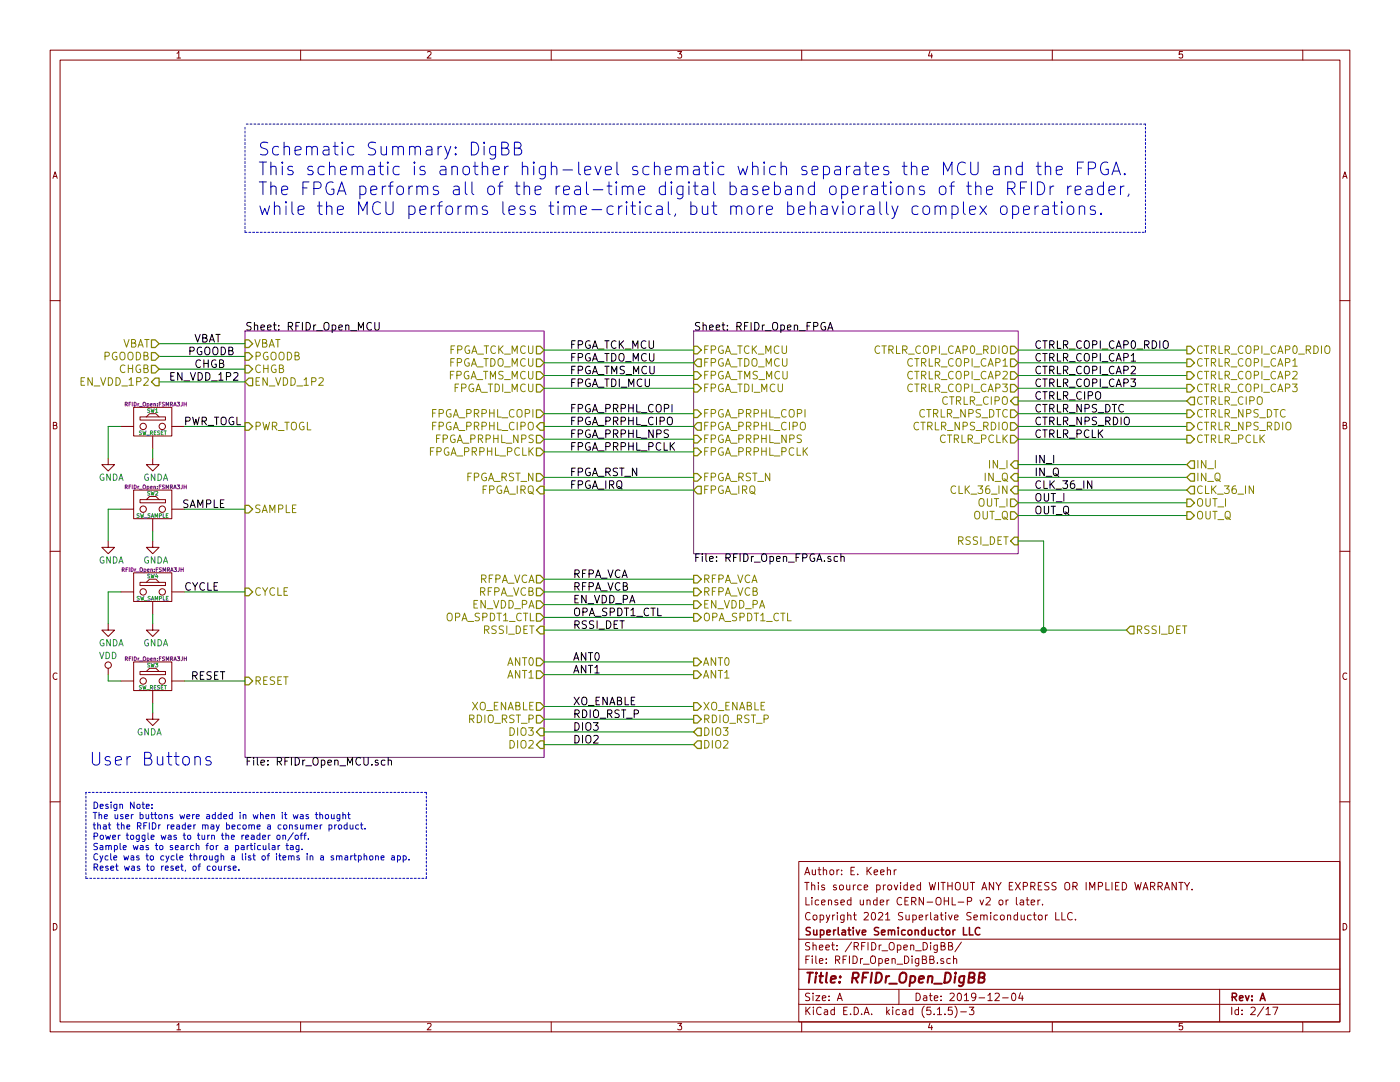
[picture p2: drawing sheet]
<svg xmlns="http://www.w3.org/2000/svg" width="279mm" height="216mm" viewBox="0 0 279 216" stroke-linecap="round" stroke-linejoin="round" font-family="sans-serif">
<g fill="none" stroke="#840000" stroke-width=".2">
<path d="M10 10h259.4v195.9h-259.4zM12 12h255.4v191.9h-255.4zM60 10v2M110 10v2M160 10v2M210 10v2M260 10v2M10 60h2M267.4 60h2M21.6 91.4v1.3h-1.3l1.3 1.3 1.3-1.3h-1.3M24.1 85.1h2.6M26.7 97.8h7.6v5.7h-7.6z"/>
<path d="M26.7 81.3h7.6v5.7h-7.6zM27.9 99.7h5.1v.6h-5.1zM27.9 83.2h5.1v.6h-5.1zM29.2 99.7l.6-.6h1.3l.6 .6M29.2 83.2l.6-.6h1.3l.6 .6M30.5 91.4v1.3h-1.3l1.3 1.3 1.2-1.3h-1.2M30.5 87v2.5M34.3 85.1h2.5M10 110h2M21.6 108v1.2h-1.3l1.3 1.3 1.3-1.3h-1.3M24.1 101.6h2.6M24.1 118.1h2.6"/>
<path d="M26.7 114.3h7.6v5.7h-7.6zM27.9 116.2h5.1v.6h-5.1zM29.2 116.2l.6-.6h1.3l.6 .6M30.5 108v1.2h-1.3l1.3 1.3 1.2-1.3h-1.2M30.5 103.5v2.5M34.3 101.6h2.5M34.3 118.1h2.5M267.4 110h2M21.6 124.5v1.2h-1.3l1.3 1.3 1.3-1.3h-1.3M21.6 133.4v1.2M24.1 135.9h2.6M26.7 132.1h7.6v5.7h-7.6z"/>
<path d="M27.9 134h5.1v.6h-5.1zM29.2 134l.6-.6h1.3l.6 .6M30.5 124.5v1.2h-1.3l1.3 1.3 1.2-1.3h-1.2M30.5 120v2.6M30.5 137.8v2.5M34.3 135.9h2.5M10 160h2M30.5 142.2v1.3h1.2l-1.2 1.3-1.3-1.3h1.3M267.4 160h2M159.4 171.9h108v32h-108zM177.1 173.7l.2-.1h.4v.9M177.1 173.1v1.4"/>
<path d="M178.5 173.6v.9M178.9 173.6l-.4 .2M199.4 179.7l.2-.1 .5 .1v.7l-.3 .2-.4-.2zM200.8 179.6v1M201.2 179.6l-.4 .3M202.8 179.1v1.3l.3 .2M203.6 179.7h.6l.1 .9M204.3 179.9l-.5 .1-.2 .2 .2 .4 .5-.1M204.8 179.6h.6M205 179.1v1.3l.4 .2M207.1 179.6v1M207.6 179.6l-.5 .3"/>
<path d="M231.1 176.9l.7-.1 .2-.2-.1-.4-.2-.1h-.6v1.5M231.5 176.9l.5 .7M232.4 177.6l.5-1.5 .5 1.5M232.5 177.1h.7M234.7 176.1v1.5l-.8-1.5v1.5M235.3 176.1h.8M235.7 176.1v1.5M236.4 176.1l.5 .8 .5-.8M236.9 176.9v.7M237.9 177.4v.2M159.4 197.4h108M159.4 193.4h108"/>
<path d="M159.4 187.4h108M167.1 199.7l.5-1.5 .5 1.5M167.2 199.2h.8M179.4 197.4v3M187.8 188.8l.7-.2v-.4l-.2-.1h-.5v1.5h.6l.2-.2v-.3l-.3-.3M188.3 191.3h-.4l-.2 .2 .1 .2 .5 .1v.4h-.6M189.3 188.8l.7-.2v-.4l-.2-.1h-.5v1.5h.6l.2-.2v-.3l-.3-.3M189.7 191.3h-.5l-.2 .2v.6l.2 .2 .5-.1M190.3 191.4l.2-.1h.4v1M190.3 190.8v1.5M191.9 188l-1.3 1.9M198.6 198.3l.6-.1 .2 .4-.9 1.1h.9"/>
<path d="M200.1 199.1h1.1M202 198.3l.4-.1a.94 .94 0 0 1 0 1.5 .82 .82 0 0 1-.4-1.4zM203.7 198.1l-.4 1.1h.9M204 198.7v1M205.8 182.7l-.4-.1-.3 .3v.5l.3 .2 .4-.1M205.8 180.1l.7-.2-.1-.2-.4-.1-.2 .2v.7h.6M206.2 182.6h.6M206.4 182.1v1.3l.4 .2M207.3 182.7l.2-.1 .4 .1v.7l-.2 .2-.4-.2zM208.1 180.4v.2M208.6 182.6v1M209.1 182.6l-.5 .3"/>
<path d="M210.7 182.1v1.5h.7M211.9 182.1v1.5h.7M214 182.2a.71 .71 0 0 0-1 .5 .71 .71 0 0 0 .7 .9l.3-.2M214.6 183.4v.2M243.4 197.4v6.5M60 203.9v2M110 203.9v2M159.4 200.4h108M160 203.9v2M187.1 202.5h.8M188.6 202.3v.2M190 201h-.7l-.1 .7 .2-.2 .5 .1 .2 .2-.1 .5-.2 .2-.6-.2"/>
<path d="M190.6 200.8a1.71 1.71 0 0 1 0 2.2M191.7 201.9h1.2M193.4 201h1l-.5 .5 .4 .2v.6l-.2 .2-.7-.2M210 203.9v2M252.7 201.4l.4-.4v1.5M252.7 202.5h.8M254 201h1l-.6 1.5M260 203.9v2"/>
<circle cx="28.6" cy="85.1" r=".63"/>
<circle cx="32.4" cy="85.1" r=".63"/>
<circle cx="28.6" cy="118.1" r=".63"/>
<circle cx="28.6" cy="101.6" r=".63"/>
<circle cx="32.4" cy="101.6" r=".63"/>
<circle cx="32.4" cy="118.1" r=".63"/>
<circle cx="21.6" cy="132.7" r=".63"/>
<circle cx="28.6" cy="135.9" r=".63"/>
<circle cx="32.4" cy="135.9" r=".63"/>
</g>
<path d="M195.4 195h.7l.3-.2a.44 .44 0 0 0 .1-.4 .44 .44 0 0 0-.3-.3h-.7l-.3 2h.8a.53 .53 0 0 0 .5-.5 .53 .53 0 0 0-.4-.6" fill="none" stroke="#840000" stroke-width=".41"/>
<path d="M192.3 185.1v1.5h.7M193.5 185.1v1.5h.7M195.6 185.2a.71 .71 0 0 0-1 .5 .71 .71 0 0 0 .7 .9l.3-.2" fill="none" stroke="#840000" stroke-width=".3"/>
<path d="M48.9 66h59.7v85.1h-59.7zM138.4 66h64.8v44.5h-64.8zM36.7 97.1h.5M36.7 80.6h.5M37.2 80.3v.7M37.2 96.8v.7M36.1 113.6h.5M36.6 113.3v.7M36.8 131.4h.4M37.2 131.1v.7" fill="none" stroke="#840084" stroke-width=".2"/>
<path d="M74.8 64.3v1.3l.3 .3h.3l.3-.3v-1.3M165.2 65.9l.5-1.6 .5 1.6M165.4 65.4h.7M167.2 111.1l-.5-.1-.3 .3 .2 .7h.6M167.8 111.2l.2-.2 .4 .1 .1 .9M167.8 110.5v1.5M76.8 151.7h-.4l-.3 .2 .2 .7h.5M77.5 151.8l.2-.1h.4v1M77.5 151.2v1.5" fill="none" stroke="#000" stroke-width=".2"/>
<g fill="none" stroke="#848400" stroke-width=".25">
<path d="M30.2 70.4h.8l.7 .7-.7 .8h-.8zM30.2 67.8h.8l.7 .8-.7 .7h-.8zM30.2 72.9h.8l.7 .8-.7 .7h-.8zM31 75.4h.7v1.6h-.7l-.8-.8zM48.9 70.4h.8l.7 .7-.7 .8h-.8zM48.9 72.9h.8l.7 .8-.7 .7h-.8zM48.9 67.8h.8l.7 .8-.7 .7h-.8zM49.7 75.4h.7v1.6h-.7l-.8-.8zM107.1 71.6h.7l.8 .8-.8 .8h-.7zM107.1 76.7h.7l.8 .8-.8 .7h-.7zM107.1 74.2h.7l.8 .7-.8 .8h-.7zM107.1 69.1h.7l.8 .8-.8 .7h-.7z"/>
<path d="M138.4 69.1h.8l.8 .8-.8 .7h-.8zM138.4 74.2h.8l.8 .7-.8 .8h-.8zM138.4 76.7h.8l.8 .8-.8 .7h-.8zM139.2 71.6h.8v1.6h-.8l-.8-.8zM201.7 76.7h.7l.8 .8-.8 .7h-.7zM201.7 74.2h.7l.8 .7-.8 .8h-.7zM201.7 69.1h.7l.8 .8-.8 .7h-.7zM201.7 71.6h.7l.8 .8-.8 .8h-.7zM202.4 79.2h.8v1.6h-.8l-.7-.8zM236.9 69.1h.7l.8 .8-.8 .7h-.7zM236.9 76.7h.7l.8 .8-.8 .7h-.7zM236.9 74.2h.7l.8 .7-.8 .8h-.7z"/>
<path d="M236.9 71.6h.7l.8 .8-.8 .8h-.7zM237.6 79.2h.8v1.6h-.8l-.7-.8zM48.9 84.3h.8l.7 .8-.7 .8h-.8zM107.1 94.5h.7l.8 .8-.8 .7h-.7zM107.1 81.8h.7l.8 .8-.8 .7h-.7zM107.1 86.9h.7l.8 .7-.8 .8h-.7zM107.1 89.4h.7l.8 .8-.8 .7h-.7zM107.8 97h.8v1.6h-.8l-.7-.8zM107.8 84.3h.8v1.6h-.8l-.7-.8zM138.4 89.4h.8l.8 .8-.8 .7h-.8zM138.4 81.8h.8l.8 .8-.8 .7h-.8zM138.4 86.9h.8l.8 .7-.8 .8h-.8z"/>
<path d="M138.4 94.5h.8l.8 .8-.8 .7h-.8zM139.2 84.3h.8v1.6h-.8l-.8-.8zM139.2 97h.8v1.6h-.8l-.8-.8zM201.7 81.8h.7l.8 .8-.8 .7h-.7zM201.7 84.3h.7l.8 .8-.8 .8h-.7zM201.7 86.9h.7l.8 .7-.8 .8h-.7zM201.7 99.6h.7l.8 .7-.8 .8h-.7zM202.4 97h.8v1.6h-.8l-.7-.8zM202.4 94.5h.8v1.5h-.8l-.7-.7zM202.4 91.9h.8v1.6h-.8l-.7-.8zM236.9 99.6h.7l.8 .7-.8 .8h-.7zM236.9 86.9h.7l.8 .7-.8 .8h-.7z"/>
<path d="M236.9 84.3h.7l.8 .8-.8 .8h-.7zM236.9 81.8h.7l.8 .8-.8 .7h-.7zM237.6 97h.8v1.6h-.8l-.7-.8zM237.6 94.5h.8v1.5h-.8l-.7-.7zM237.6 91.9h.8v1.6h-.8l-.7-.8zM48.9 100.8h.8l.7 .8-.7 .8h-.8zM48.9 117.3h.8l.7 .8-.7 .8h-.8zM107.1 119.9h.7l.8 .8-.8 .7h-.7zM107.1 117.3h.7l.8 .8-.8 .8h-.7zM107.1 114.8h.7l.8 .8-.8 .7h-.7zM138.4 119.9h.8l.8 .8-.8 .7h-.8zM138.4 117.3h.8l.8 .8-.8 .8h-.8z"/>
<path d="M138.4 114.8h.8l.8 .8-.8 .7h-.8zM201.7 102.1h.7l.8 .8-.8 .7h-.7zM202.4 107.2h.8v1.5h-.8l-.7-.7zM236.9 102.1h.7l.8 .8-.8 .7h-.7zM48.9 135.1h.8l.7 .8-.7 .8h-.8zM107.1 131.3h.7l.8 .8-.8 .7h-.7zM107.1 133.9h.7l.8 .7-.8 .8h-.7zM107.1 122.4h.7l.8 .8-.8 .8h-.7zM107.8 125h.8v1.5h-.8l-.7-.8zM138.4 131.3h.8l.8 .8-.8 .7h-.8zM138.4 133.9h.8l.8 .7-.8 .8h-.8zM138.4 122.4h.8l.8 .8-.8 .8h-.8z"/>
<path d="M225.6 125h.7v1.5h-.7l-.8-.8zM107.1 140.2h.7l.8 .8-.8 .7h-.7zM107.1 142.7h.7l.8 .8-.8 .8h-.7zM107.8 147.8h.8v1.6h-.8l-.7-.8zM107.8 145.3h.8v1.5h-.8l-.7-.7zM138.4 140.2h.8l.8 .8-.8 .7h-.8zM138.4 142.7h.8l.8 .8-.8 .8h-.8zM139.2 145.3h.8v1.5h-.8l-.8-.7zM139.2 147.8h.8v1.6h-.8l-.8-.8z"/>
</g>
<path d="M48.9 25.4v21M228.6 24.8h-179.7M48.9 46.4h179.7M228.6 46.4v-21.6M17.1 158.1v17.2M85.1 158.1h-68M17.1 175.3h68M85.1 175.3v-17.2" fill="none" stroke="#0000c2" stroke-width=".2" stroke-dasharray=".4 .4"/>
<g fill="none" stroke="#008400" stroke-width=".2">
<path d="M31.7 68.6h17.2M31.7 71.1h17.2M31.7 73.7h17.2M31.7 76.2h17.2M108.6 69.9h29.8M108.6 72.4h29.8M108.6 74.9h29.8M108.6 77.5h29.8M203.2 69.9h33.7M203.2 72.4h33.7M203.2 74.9h33.7M203.2 77.5h33.7"/>
<path d="M24.1 85.1h-2.5v6.3M30.5 89.5v1.9M36.8 85.1h12.1M108.6 85.1h29.8M108.6 90.2h29.8M108.6 97.8h29.8M108.6 82.6h29.8M108.6 87.6h29.8M108.6 95.3h29.8M203.2 85.1h33.7M203.2 97.8h33.7M203.2 82.6h33.7"/>
<path d="M203.2 87.6h33.7M203.2 95.3h33.7M203.2 80h33.7M203.2 92.7h33.7M24.1 101.6h-2.5v6.4M24.1 118.1h-2.5v6.4M30.5 106v2M36.8 118.1h12.1M36.8 101.6h12.1M108.6 115.6h29.8M108.6 118.1h29.8M203.2 100.3h33.7"/>
<path d="M203.2 102.9h33.7M203.2 108h5.1v17.7M21.6 134.6v1.3h2.5M30.5 122.6v1.9M36.8 135.9h12.1M108.6 132.1h29.8M108.6 134.6h29.8M108.6 123.2h29.8M108.6 120.7h29.8M108.6 125.7h116.2M30.5 140.3v1.9M108.6 141h29.8"/>
<path d="M108.6 143.5h29.8M108.6 146.1h29.8M108.6 148.6h29.8"/>
</g>
<g fill="none" stroke="#0000c2" stroke-width=".2">
<path d="M98.9 29.2v2.1a.68 .68 0 0 1-1.1 .3M98.9 29.3l-.7-.1-.5 .5v.7l.2 .4 .3 .1 .7-.1M100.1 29.6h.9a.61 .61 0 0 0 .5-.6 .61 .61 0 0 0-.5-.6h-.9v2.5h1a.69 .69 0 0 0 .5-.7 .69 .69 0 0 0-.6-.6M102.7 29.6h.8a.61 .61 0 0 0 .5-.6 .61 .61 0 0 0-.5-.6h-.8v2.5h.9a.69 .69 0 0 0 .5-.7 .69 .69 0 0 0-.6-.6M189.5 37.1h1M190.5 36.3l-.5 .1-.1 .3v2.1M192.7 32.6a1.03 1.03 0 0 0-1.3 0 1.03 1.03 0 0 0-.3 1.2 .95 .95 0 0 0 .5 1 .95 .95 0 0 0 1.1-.2M192.9 37.1h1M193.2 36.3v2.2l.2 .2 .5 .1M193.7 32.3v2.1l.5 .5h.5l.5-.5v-2.1M194.7 37.4a.61 .61 0 0 1 1.1 .1v1.3M194.7 36.3v2.5"/>
<path d="M196.9 38l1.2-.3-.1-.4-.7-.2-.4 .4v1l.1 .2 .3 .1 .7-.1M198.3 33.3l.3-.1 .7 .1 .1 1.6M199.4 33.8l-.8 .1a.5 .5 0 0 0-.4 .5 .5 .5 0 0 0 .4 .5l.8-.2M200.6 33.4a.63 .63 0 0 1 1.1 .1v1.4M200.6 33.2v1.7M201.1 37.6h1a.68 .68 0 0 0 .5-.6 .68 .68 0 0 0-.5-.7h-1v2.5M201.7 37.6l.9 1.2M203.7 37.5h.8M204 33.3l-.7-.1-.5 .5v.7l.2 .3 .3 .2 .7-.2M204 32.3v2.6M204.9 36.3h-1.2v2.5M205.8 36.3v2.5"/>
<path d="M206.8 33.2h1M207 36.3a1.33 1.33 0 0 1 1.5 .8 1.33 1.33 0 0 1-.5 1.6l-1 .1zM207.2 32.3v2.2l.1 .2 .5 .2M208.6 33.4a.63 .63 0 0 1 1.1 .1v1.4M208.6 32.3v2.6M209.6 37.1v1.7M210.3 37.1a.69 .69 0 0 0-.7 .5M210.8 34l1.2-.2-.1-.5-.7-.1-.4 .3v1l.1 .2 .3 .2 .7-.2M213.1 37.1v1.7M213.8 37.1a.69 .69 0 0 0-.7 .5M214.6 38l1.1-.3-.1-.4-.7-.2-.3 .4 .1 1.2 .2 .1 .7-.1M215 33.5h.9"/>
<path d="M216.2 32.3h-1.2v2.6M216.8 37.3l.3-.2 .7 .2 .1 .2v1.3M217.2 33.7h1a.68 .68 0 0 0 .5-.7 .68 .68 0 0 0-.5-.7h-1v2.6M217.9 37.7l-.8 .2a.49 .49 0 0 0-.4 .5 .49 .49 0 0 0 .4 .4l.8-.1M220.2 37.3l-.7-.2-.5 .5v.8l.3 .3 .2 .1 .7-.1M220.2 36.3v2.5M221.1 32.5a1.04 1.04 0 0 0-1.2 .1 1.04 1.04 0 0 0-.3 1.2 .94 .94 0 0 0 .5 .9 .94 .94 0 0 0 1.1-.1v-.8h-.5M221.3 38l1.2-.3-.1-.4-.7-.2-.4 .4v1l.1 .2 .3 .1 .7-.1M221.9 34.9l.9-2.6 .8 2.6M222.2 34.1h1.2M223.6 37.1v1.7M224.3 37.1a.64 .64 0 0 0-.7 .5"/>
<path d="M224.5 34.6l.1 .1-.1 .2-.2-.2 .2-.1v.3M225.3 38.7l-.2 .5M184.3 41.4a.69 .69 0 0 1 .7-.3 .69 .69 0 0 1 .5 .5v.7a.7 .7 0 0 1-.7 .5 .7 .7 0 0 1-.6-.5zM186.6 41.4a.61 .61 0 0 1 1.1 .1v1.3M186.6 41.1v1.7M187.7 41.5a.62 .62 0 0 1 1-.3l.1 1.6M190 41.2l.7-.1 .5 .5v.7l-.2 .4-.3 .1-.7-.1M190 41.1v2.5M192.3 40.3v2.1l.4 .4M193.5 41.9l1.2-.2-.1-.5-.7-.1-.4 .4v.9l.1 .3 .3 .1 .7-.1M195.6 41.1l1.3 1.7M196.9 41.1l-1.3 1.7"/>
<path d="M199.9 41.2a.69 .69 0 0 1 1.1 .4v.7a.68 .68 0 0 1-.7 .5 .68 .68 0 0 1-.6-.5v-.7zM202.1 41.2l.7-.1 .5 .5v.7l-.3 .4-.2 .1-.7-.1M202.1 41.1v2.5M204.3 41.9l1.2-.2-.1-.5-.8-.1-.3 .4v.9l.1 .3 .2 .1 .8-.1M206.6 41.1v1.7M207.3 41.1a.69 .69 0 0 0-.7 .5M208.1 41.2l.3-.1 .7 .1 .1 .3v1.3M209.2 41.7l-.8 .1a.49 .49 0 0 0-.4 .5 .49 .49 0 0 0 .4 .5l.8-.1M210.1 41.1h.9M210.4 40.3v2.1l.1 .3 .5 .1M211.9 40.3l-.1 .1 .1 .1 .1-.1-.1-.1v.2M211.9 41.1v1.7"/>
<path d="M213.1 41.4a.69 .69 0 0 1 .7-.3 .69 .69 0 0 1 .5 .5v.7a.68 .68 0 0 1-.7 .5 .68 .68 0 0 1-.6-.5zM215.4 41.4a.63 .63 0 0 1 1.1 .1v1.3M215.4 41.1v1.7M218.5 41.2l-.6-.1-.3 .4 .1 .3 .8 .3 .1 .2-.1 .4-.2 .1-.7-.1M219.7 42.5l.2 .2-.2 .1-.1-.1 .1-.2v.3M38.9 151.2a.66 .66 0 0 1 1-.1l.1 .2v1.4M42 151.1l-.6-.1-.3 .3 .1 .4 .8 .2 .2 .3-.2 .3-.2 .2-.7-.2M29.2 160.9l.6-.1-.1-.3h-.3l-.2 .2v.6h.5M30.3 161.2v.1M30.3 160.5v.2M42.5 172.9l.3-.1 .3 .3-.1 .5-.3 .1-.3-.3zM43.6 172.8l.1 .8 .5-.1"/>
<path d="M44.2 172.8v.9M44.8 172.8v.9M45.2 172.8l-.4 .3M46 172.9l-.3-.1-.2 .2 .1 .2 .4 .1v.3h-.5M46.5 173.2l.6-.1v-.2l-.4-.1-.2 .2 .1 .6h.5M47.7 173.5v.2M52 168.8l-.4-.1-.2 .2 .1 .6h.5M52.4 167.1l.6-.1v-.3l-.4-.1-.2 .2 .1 .6h.5M52.5 168.7l.1 .8 .5-.1M53.1 168.7v.8M53.5 166.6v.9M53.7 168.3v1.1l.1 .1"/>
<path d="M53.9 166.6l-.4 .3M54.3 168.8h.5l.1 .7M54.9 169l-.4 .1-.2 .1v.3h.6M55.4 166.7l.5 .1-.1 .6-.3 .1-.3-.2zM55.5 168.7v.8M55.9 168.7l-.4 .2M56.5 166.8l.4-.1 .1 .8M56.5 166.6v.9M57.1 168.7h.5M57.3 168.3v1.1l.3 .1M58 168.8h.4l.1 .7M58.5 169l-.4 .1-.2 .1 .1 .3h.5"/>
<path d="M58.5 166.2l-1.1 1.6M59 166.7l.3-.1 .2 .3v.4l-.2 .2-.4-.2zM59.7 168.7l-.1 1.1-.2 .2-.3-.1M59.7 168.8l-.4-.1-.2 .2 .1 .6h.5M59.9 166.6h.5M60 162.6h.5v.8M60.3 169.4v.1M60.4 166.2l-.3 .2v1.1M60.5 162.8l-.6 .3 .1 .2h.5M60.6 166.6h.5M61.1 166.2l-.3 .2v1.1M61.5 162.6l-.3-.1-.1 .2v.2l.4 .1v.3h-.4"/>
<path d="M61.5 167.4v.1M62.7 165l.6-.1v-.3h-.4l-.2 .2 .1 .6h.5M62.9 162.5h.5M63.1 162.1v1.1l.3 .2M63.8 162.7l.5-.1 .1 .8M63.8 162.1v1.3M63.9 164.6v.8M64.3 164.6l-.4 .2M65 162.7l.2-.2 .3 .2 .1 .4-.1 .2-.5-.1zM65.7 164.6h.3l.2 .2-.1 .6h-.4M65.7 164.6v1.3M66.1 162.5l.1 .8 .5-.1"/>
<path d="M66.7 162.5v.9M66.8 164.6v.8M67.2 164.6l-.4 .2M67.6 164.6h.3l.3 .2-.1 .6h-.3l-.3-.2zM67.7 170.9l.2-.1h.3v.8M67.8 162.5v1.2l-.2 .1-.3-.1M67.8 162.6l-.3-.1-.3 .3 .1 .5h.5M68.4 162.7l.5-.1 .1 .8M68.4 162.1v1.3M68.9 170.8h.4l.1 .8M69.3 164.6h-.4l-.2 .2 .1 .6h.5M69.3 164.2v1.2"/>
<path d="M69.4 171.1l-.6 .2 .1 .3h.5M69.4 162.5h.5M69.6 162.1v1.1l.3 .2M69.9 164.6l.1 .8 .4-.1M70 170.8v.8M70.4 170.8l-.4 .2M70.4 164.6v.8M70.6 170.8h.5M70.8 170.3v1.1l.3 .2M71.5 170.8h.4l.2 .2-.1 .6h-.5M71.5 170.8v1.2M71.6 164.6h-.4l-.2 .2 .1 .6h.5"/>
<path d="M71.9 164.6h.5M72.1 164.2v1.1l.3 .1M72.7 170.9l.5-.1v.8M72.7 170.3v1.3M72.8 165.3v.1M73.9 170.8l.5 .1v.5l-.1 .2-.5-.1zM75 170.9l.4-.1 .1 .8M75 170.8v.8M76 171.2l.7-.1-.1-.3h-.4l-.2 .1 .1 .7h.5M78.2 170.8h.5v.8M78.7 171.1h-.4l-.2 .2 .2 .3h.4M79.3 170.8h.4l.2 .2-.1 .6h-.5"/>
<path d="M79.3 170.8v1.2M80.5 170.8h.3l.3 .2-.2 .6h-.4M80.5 170.8v1.2M81.6 171.5v.1"/>
</g>
<circle cx="208.3" cy="125.7" r=".51" fill="#008400" stroke="#008400" stroke-width=".25"/>
<g font-size="3.5" fill="#0000c2">
<text x="51.4" y="31">Schematic Summary: DigBB</text>
<text x="51.4" y="35">This schematic is another high-level schematic which separates the MCU and the FPGA.</text>
<text x="51.4" y="39">The FPGA performs all of the real-time digital baseband operations of the RFIDr reader,</text>
<text x="51.4" y="42.9">while the MCU performs less time-critical, but more behaviorally complex operations.</text>
<text x="17.8" y="152.8">User Buttons</text>
</g>
<text font-size="2.8" fill="#840000" x="160.4" y="196.2">Title: RFIDr_Open_DigBB</text>
<g font-size="2.1">
<text x="48.9" y="65.9">Sheet: RFIDr_Open_MCU</text>
<text x="138.4" y="65.9">Sheet: RFIDr_Open_FPGA</text>
<text x="37.5" y="70.9">PGOODB</text>
<text x="38.7" y="68.3">VBAT</text>
<text x="113.7" y="69.6">FPGA_TCK_MCU</text>
<text x="206.4" y="69.6">CTRLR_COPI_CAP0_RDIO</text>
<text x="33.7" y="75.9">EN_VDD_1P2</text>
<text x="38.7" y="73.4">CHGB</text>
<text x="113.7" y="74.7">FPGA_TMS_MCU</text>
<text x="113.7" y="72.1">FPGA_TDO_MCU</text>
<text x="113.7" y="77.2">FPGA_TDI_MCU</text>
<text x="206.4" y="72.1">CTRLR_COPI_CAP1</text>
<text x="206.4" y="74.7">CTRLR_COPI_CAP2</text>
<text x="206.4" y="77.2">CTRLR_COPI_CAP3</text>
<text x="113.7" y="82.3">FPGA_PRPHL_COPI</text>
<text x="206.4" y="79.8">CTRLR_CIPO</text>
<text x="206.4" y="82.3">CTRLR_NPS_DTC</text>
<text x="36.2" y="84.8">PWR_TOGL</text>
<text x="113.7" y="84.8">FPGA_PRPHL_CIPO</text>
<text x="113.7" y="87.4">FPGA_PRPHL_NPS</text>
<text x="113.7" y="89.9">FPGA_PRPHL_PCLK</text>
<text x="206.4" y="84.8">CTRLR_NPS_RDIO</text>
<text x="206.4" y="87.4">CTRLR_PCLK</text>
<text x="113.7" y="95">FPGA_RST_N</text>
<text x="206.4" y="92.5">IN_I</text>
<text x="206.4" y="95">IN_Q</text>
<text x="36.2" y="101.3">SAMPLE</text>
<text x="113.7" y="97.5">FPGA_IRQ</text>
<text x="206.4" y="100.1">OUT_I</text>
<text x="206.4" y="97.5">CLK_36_IN</text>
<text x="206.4" y="102.6">OUT_Q</text>
<text x="138.4" y="112.1">File: RFIDr_Open_FPGA.sch</text>
<text x="36.6" y="117.9">CYCLE</text>
<text x="114.3" y="115.3">RFPA_VCA</text>
<text x="114.3" y="117.9">RFPA_VCB</text>
<text x="114.3" y="122.9">OPA_SPDT1_CTL</text>
<text x="114.3" y="120.4">EN_VDD_PA</text>
<text x="114.3" y="125.5">RSSI_DET</text>
<text x="114.3" y="131.8">ANT0</text>
<text x="38" y="135.6">RESET</text>
<text x="114.3" y="134.4">ANT1</text>
<text x="114.3" y="140.7">XO_ENABLE</text>
<text x="114.3" y="143.3">RDIO_RST_P</text>
<text x="114.3" y="145.8">DIO3</text>
<text x="114.3" y="148.3">DIO2</text>
<text x="48.9" y="152.8">File: RFIDr_Open_MCU.sch</text>
</g>
<g font-size="2.1" fill="#848400">
<text x="20.5" y="71.9">PGOODB</text>
<text x="24.2" y="69.3">VBAT</text>
<text x="50.7" y="71.9">PGOODB</text>
<text x="50.7" y="69.3">VBAT</text>
<text x="89.4" y="70.6">FPGA_TCK_MCU</text>
<text x="140.2" y="70.6">FPGA_TCK_MCU</text>
<text x="174.5" y="70.6">CTRLR_COPI_CAP0_RDIO</text>
<text x="238.6" y="70.6">CTRLR_COPI_CAP0_RDIO</text>
<text x="16.4" y="77">EN_VDD_1P2</text>
<text x="23.7" y="74.4">CHGB</text>
<text x="50.7" y="74.4">CHGB</text>
<text x="50.7" y="77">EN_VDD_1P2</text>
<text x="89.2" y="73.2">FPGA_TDO_MCU</text>
<text x="89.2" y="75.7">FPGA_TMS_MCU</text>
<text x="140.2" y="75.7">FPGA_TMS_MCU</text>
<text x="140.2" y="73.2">FPGA_TDO_MCU</text>
<text x="181" y="75.7">CTRLR_COPI_CAP2</text>
<text x="181" y="73.2">CTRLR_COPI_CAP1</text>
<text x="238.6" y="75.7">CTRLR_COPI_CAP2</text>
<text x="238.6" y="73.2">CTRLR_COPI_CAP1</text>
<text x="86.2" y="83.3">FPGA_PRPHL_COPI</text>
<text x="90.3" y="78.2">FPGA_TDI_MCU</text>
<text x="140.2" y="78.2">FPGA_TDI_MCU</text>
<text x="140.2" y="83.3">FPGA_PRPHL_COPI</text>
<text x="181" y="78.2">CTRLR_COPI_CAP3</text>
<text x="183.1" y="83.3">CTRLR_NPS_DTC</text>
<text x="187.9" y="80.8">CTRLR_CIPO</text>
<text x="238.6" y="80.8">CTRLR_CIPO</text>
<text x="238.6" y="83.3">CTRLR_NPS_DTC</text>
<text x="238.6" y="78.2">CTRLR_COPI_CAP3</text>
<text x="50.7" y="85.9">PWR_TOGL</text>
<text x="86.2" y="85.9">FPGA_PRPHL_CIPO</text>
<text x="87" y="88.4">FPGA_PRPHL_NPS</text>
<text x="140.2" y="85.9">FPGA_PRPHL_CIPO</text>
<text x="140.2" y="88.4">FPGA_PRPHL_NPS</text>
<text x="182.2" y="85.9">CTRLR_NPS_RDIO</text>
<text x="187.3" y="88.4">CTRLR_PCLK</text>
<text x="238.6" y="88.4">CTRLR_PCLK</text>
<text x="238.6" y="85.9">CTRLR_NPS_RDIO</text>
<text x="85.6" y="90.9">FPGA_PRPHL_PCLK</text>
<text x="140.2" y="90.9">FPGA_PRPHL_PCLK</text>
<text x="197.5" y="93.5">IN_I</text>
<text x="238.6" y="93.5">IN_I</text>
<text x="92.8" y="96">FPGA_RST_N</text>
<text x="96" y="98.6">FPGA_IRQ</text>
<text x="140.2" y="98.6">FPGA_IRQ</text>
<text x="140.2" y="96">FPGA_RST_N</text>
<text x="190.2" y="98.6">CLK_36_IN</text>
<text x="195.2" y="101.1">OUT_I</text>
<text x="196.5" y="96">IN_Q</text>
<text x="238.6" y="101.1">OUT_I</text>
<text x="238.6" y="98.6">CLK_36_IN</text>
<text x="238.6" y="96">IN_Q</text>
<text x="50.7" y="102.4">SAMPLE</text>
<text x="194.1" y="103.6">OUT_Q</text>
<text x="238.6" y="103.6">OUT_Q</text>
<text x="191" y="108.7">RSSI_DET</text>
<text x="50.7" y="118.9">CYCLE</text>
<text x="95.4" y="118.9">RFPA_VCB</text>
<text x="95.4" y="116.3">RFPA_VCA</text>
<text x="140.2" y="118.9">RFPA_VCB</text>
<text x="140.2" y="116.3">RFPA_VCA</text>
<text x="88.9" y="124">OPA_SPDT1_CTL</text>
<text x="94.1" y="121.4">EN_VDD_PA</text>
<text x="140.2" y="121.4">EN_VDD_PA</text>
<text x="140.2" y="124">OPA_SPDT1_CTL</text>
<text x="96.4" y="126.5">RSSI_DET</text>
<text x="226.6" y="126.5">RSSI_DET</text>
<text x="50.7" y="136.7">RESET</text>
<text x="101.3" y="132.8">ANT0</text>
<text x="101.3" y="135.4">ANT1</text>
<text x="140.2" y="132.8">ANT0</text>
<text x="140.2" y="135.4">ANT1</text>
<text x="93.8" y="141.7">XO_ENABLE</text>
<text x="140.2" y="141.7">XO_ENABLE</text>
<text x="93.5" y="144.3">RDIO_RST_P</text>
<text x="101.9" y="149.4">DIO2</text>
<text x="101.9" y="146.8">DIO3</text>
<text x="140.2" y="144.3">RDIO_RST_P</text>
<text x="140.2" y="146.8">DIO3</text>
<text x="140.2" y="149.4">DIO2</text>
</g>
<g font-size="2.1" fill="#840000">
<text x="160.4" y="177.6">This source provided WITHOUT ANY EXPRESS OR IMPLIED WARRANTY.</text>
<text x="160.4" y="174.6">Author: E. Keehr</text>
<text x="160.4" y="183.6">Copyright 2021 Superlative Semiconductor LLC.</text>
<text x="160.4" y="180.6">Licensed under CERN-OHL-P v2 or later.</text>
<text x="160.4" y="189.6">Sheet: /RFIDr_Open_DigBB/</text>
<text x="160.4" y="186.6">Superlative Semiconductor LLC</text>
<text x="160.4" y="192.3">File: RFIDr_Open_DigBB.sch</text>
<text x="160.4" y="202.5">KiCad E.D.A. kicad (5.1.5)-3</text>
<text x="160.4" y="199.7">Size: A</text>
<text x="182.4" y="199.7">Date: 2019-12-04</text>
<text x="245.4" y="199.7">Rev: A</text>
<text x="245.4" y="202.5">Id: 2/17</text>
</g>
<g font-size="1.8" fill="#840000">
<text x="35" y="11.6">1</text>
<text x="85" y="11.6">2</text>
<text x="135" y="11.6">3</text>
<text x="185" y="11.6">4</text>
<text x="235" y="11.6">5</text>
<text x="10.4" y="35.6">A</text>
<text x="267.8" y="35.6">A</text>
<text x="10.4" y="85.6">B</text>
<text x="267.8" y="85.6">B</text>
<text x="10.4" y="135.6">C</text>
<text x="267.8" y="135.6">C</text>
<text x="10.4" y="185.6">D</text>
<text x="267.8" y="185.6">D</text>
<text x="35" y="205.5">1</text>
<text x="85" y="205.5">2</text>
<text x="135" y="205.5">3</text>
<text x="185" y="205.5">4</text>
<text x="235" y="205.5">5</text>
</g>
<g font-size="1.8" fill="#008484">
<text x="19.6" y="95.9">GNDA</text>
<text x="28.5" y="95.9">GNDA</text>
<text x="19.6" y="112.4">GNDA</text>
<text x="28.5" y="112.4">GNDA</text>
<text x="19.6" y="129">GNDA</text>
<text x="19.7" y="131.5">VDD</text>
<text x="28.5" y="129">GNDA</text>
<text x="27.2" y="146.7">GNDA</text>
</g>
<g font-size="1.8" fill="#0000c2">
<text x="18.4" y="161.4">Design Note:</text>
<text x="18.4" y="163.4">The user buttons were added in when it was thought</text>
<text x="18.4" y="165.5">that the RFIDr reader may become a consumer product.</text>
<text x="18.4" y="167.6">Power toggle was to turn the reader on/off.</text>
<text x="18.4" y="169.6">Sample was to search for a particular tag.</text>
<text x="18.4" y="171.7">Cycle was to cycle through a list of items in a smartphone app.</text>
<text x="18.4" y="173.7">Reset was to reset, of course.</text>
</g>
<g font-size="1.1" fill="#840084">
<text x="25" y="81.1">RFIDr_Open:FSMRA3JH</text>
<text x="25" y="97.6">RFIDr_Open:FSMRA3JH</text>
<text x="24.4" y="114.1">RFIDr_Open:FSMRA3JH</text>
<text x="25" y="131.9">RFIDr_Open:FSMRA3JH</text>
</g>
<g font-size="1.1" fill="#008484">
<text x="29.3" y="82.3">SW1</text>
<text x="27.6" y="86.8">SW_RESET</text>
<text x="29.3" y="98.9">SW2</text>
<text x="27.1" y="103.3">SW_SAMPLE</text>
<text x="27.1" y="119.8">SW_SAMPLE</text>
<text x="29.3" y="115.4">SW4</text>
<text x="27.6" y="137.6">SW_RESET</text>
<text x="29.3" y="133.1">SW3</text>
</g>
</svg>
